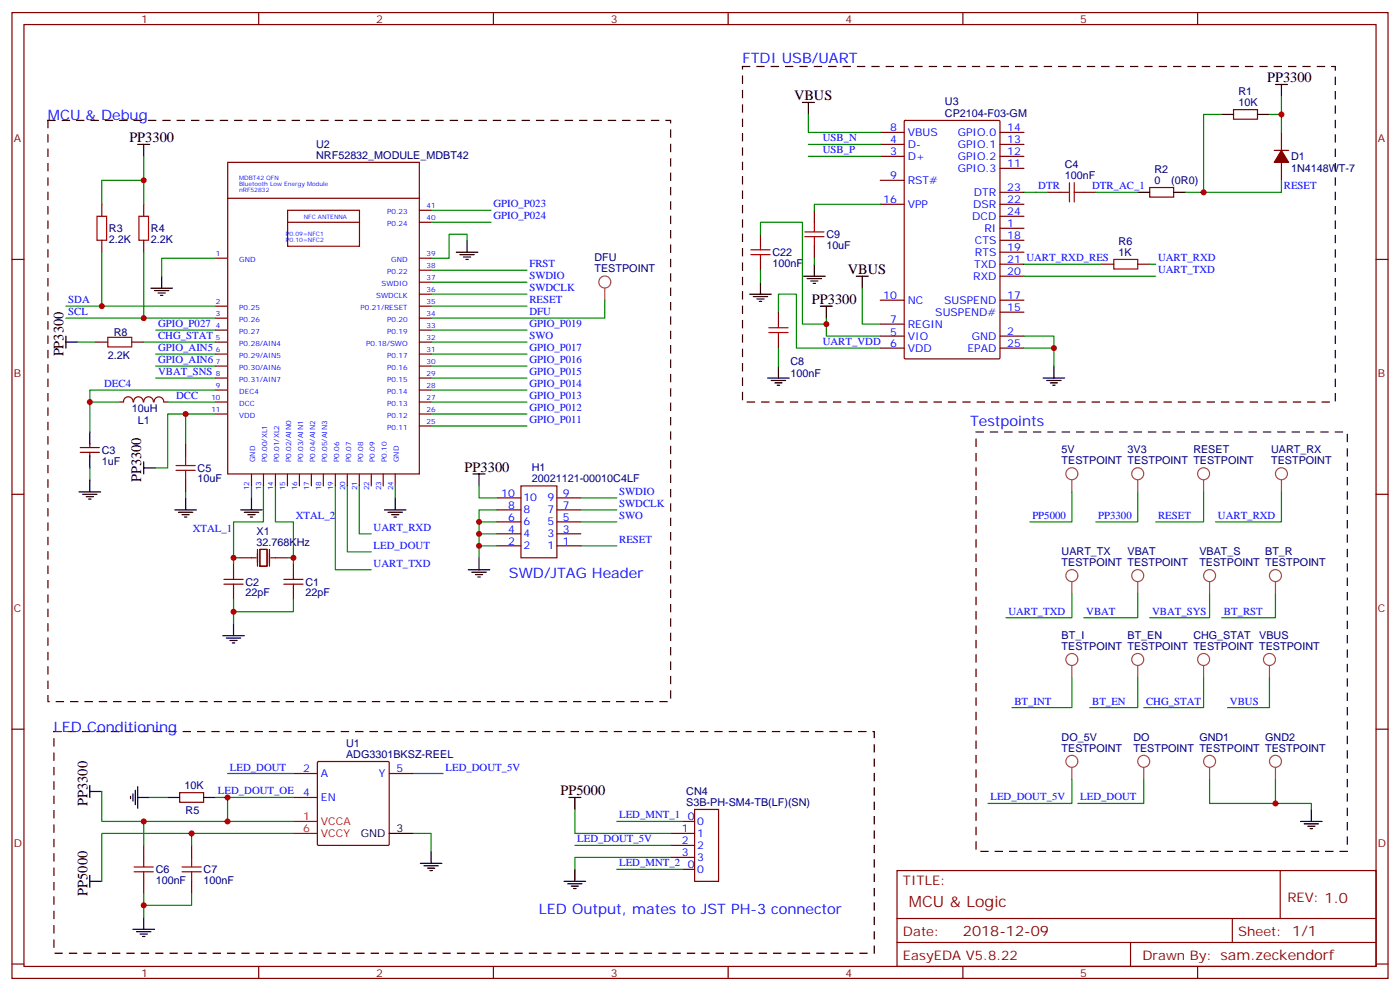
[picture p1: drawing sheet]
<svg xmlns="http://www.w3.org/2000/svg" width="412mm" height="292mm" viewBox="0 0 412 292" stroke-linecap="round" stroke-linejoin="round" font-family="sans-serif">
<path d="M218.7 19.6h174.6v98.8h-174.6zM14.1 35.5h183.5v171.1h-183.5zM287.5 127.2h109.4v123.4h-109.4zM15.9 215.4h241.6v65.2h-241.6z" fill="none" stroke="#300" stroke-width=".35" stroke-dasharray="2.1 2.1"/>
<g fill="none" stroke="#870000" stroke-width=".35">
<path d="M3.5 3.7h405.4v284.3h-405.4zM7.1 7.2h398.2v277.3h-398.2zM76.2 3.7v3.5M145.3 3.7v3.5M214.5 3.7v3.5M283.6 3.7v3.5M352.8 3.7v3.5M259.3 39h7M266.4 35.6l.3-.1h27.5l.3 .1 .1 69.7-.2 .3-27.7 .1-.3-.2zM294.6 39h7M363.4 32.3h7v2.8h-7zM377.5 39v5.3"/>
<path d="M67.1 58.4h56.4M67.1 47.8h56.4v91.7h-56.4zM259.3 46h7M259.3 42.5h7M259.3 53.1h7M294.6 46h7M294.6 42.5h7M294.6 49.6h7M294.6 56.6h7M308.7 56.6h3.5M319.3 56.6h3.5M338.7 55.2h7v2.8h-7z"/>
<path d="M375.4 44.3h4.2M377.5 47.8v5.3M3.5 76.4h3.6M30 60.1v3.6M30 70.7v3.6M42.3 60.1v3.6M42.3 70.7v3.6M63.5 76h3.5M84.7 61.9h21.2v10.6h-21.2zM84.7 65.4h21.2M123.5 61.9h3.5M123.5 65.4h3.5"/>
<path d="M123.5 76h3.5M123.5 79.6h3.5M224 69v3.5M224 76v3.6M239.9 61.9v3.5M239.9 72.5v3.5M259.3 60.1h7M294.6 67.2h7M294.6 60.1h7M294.6 70.7h7M294.6 74.3h7M294.6 77.8h7"/>
<path d="M294.6 63.7h7M324.6 77.8h3.5M335.1 77.8h3.6M405.3 76.4h3.6M63.5 90.1h3.5M63.5 93.7h3.5M63.5 97.2h3.5M123.5 90.1h3.5M123.5 93.7h3.5M123.5 97.2h3.5M123.5 86.6h3.5M123.5 83.1h3.5"/>
<path d="M229.3 91.9v3.5M229.3 99v3.5M259.3 99h7M259.3 95.4h7M259.3 88.4h7M294.6 99h7M294.6 88.4h7M294.6 91.9h7M294.6 81.3h7M28.2 100.7h3.5M35.3 118.4h1M36.4 118.3a1.41 1.41 0 0 1 1.4-1.5 1.41 1.41 0 0 1 1.4 1.5"/>
<path d="M38.8 100.7h3.5M39.4 118.3a1.41 1.41 0 0 1 1.4-1.5 1.41 1.41 0 0 1 1.4 1.5M42.4 118.3a1.41 1.41 0 0 1 1.4-1.5 1.41 1.41 0 0 1 1.4 1.5M45.4 118.3a1.41 1.41 0 0 1 1.4-1.5 1.41 1.41 0 0 1 1.4 1.5M48.3 118.4h1.1M63.5 100.7h3.5M63.5 104.2h3.5M63.5 107.8h3.5M63.5 111.3h3.5M63.5 114.8h3.5M63.5 118.4h3.5M123.5 100.7h3.5"/>
<path d="M123.5 104.2h3.5M123.5 107.8h3.5M123.5 111.3h3.5M123.5 114.8h3.5M123.5 118.4h3.5M259.3 102.5h7M294.6 102.5h7M23.6 133.2h5.7M23.6 131.8h5.7M26.5 130.7v1.1M26.5 133.2v1M54.7 130.7v3.5"/>
<path d="M63.5 121.9h3.5M74.1 139.6v3.5M77.6 139.6v3.5M81.1 139.6v3.5M84.7 139.6v3.5M88.2 139.6v3.5M91.7 139.6v3.5M95.2 139.6v3.5M98.8 139.6v3.5M102.3 139.6v3.5M105.8 139.6v3.5M109.4 139.6v3.5"/>
<path d="M112.9 139.6v3.5M116.4 139.6v3.5M123.5 121.9h3.5M123.5 125.4h3.5M3.5 145.5h3.6M54.7 141.3v3.5M146.4 157.2h7.1M146.4 153.6h7.1M146.4 150.1h7.1M146.4 146.6h7.1M153.5 143.1h10.5v21.1h-10.5zM164 157.2h7.1"/>
<path d="M164 153.6h7.1M164 150.1h7.1M164 146.6h7.1M405.3 145.5h3.6M66 172h5.6M66 170.6h5.6M68.8 166v4.6M68.8 172v4.6M70.6 164.2h4.9M75.8 161.7v5M76.6 161.7h2.1v5h-2.1zM79.4 161.7v5"/>
<path d="M79.7 164.2h5M83.6 172h5.7M83.6 170.6h5.7M86.4 166v4.6M86.4 172v4.6M146.4 160.7h7.1M164 160.7h7.1M3.5 214.7h3.6M405.3 214.7h3.6M52.9 233.4h7.1v2.8h-7.1zM86.4 227.7h7.1M86.4 234.8h7.1"/>
<path d="M93.5 224.4l.3-.2h20.5l.3 .2 .1 24.1-.2 .3-20.7 .1-.3-.2zM114.7 227.7h7M204.6 238.3h7.1v21.2h-7.1zM42.3 248.9v3.5M42.3 259.5v3.5M56.4 248.9v3.5M56.4 259.5v3.5M197.6 245.4h7M197.6 248.9h7M197.6 252.4h7M201.1 255.9h3.5M201.1 241.8h3.5"/>
<path d="M264.2 256.3h141.1v28.2h-141.1zM377.1 256.3v14.1M264.2 270.4h141.1M264.2 277.5h141.1M333 277.5v7M363 270.4v7.1M3.5 283.8h3.6M76.2 284.5v3.5M145.3 284.5v3.5M214.5 284.5v3.5M283.6 284.5v3.5M352.8 284.5v3.5"/>
<path d="M405.3 283.8h3.6"/>
</g>
<path d="M377.5 44.3l2.1 3.5h-4.2z" fill="#870000" stroke="#870000" stroke-width=".35"/>
<g fill="none" stroke="#000" stroke-width=".35">
<path d="M236.4 30.2h3.5M238.1 30.2v3.5M359.8 33.7h3.6M370.4 33.7h3.5M375.7 24.9h3.5M377.5 24.9v3.5M40.6 42.5h3.5M42.3 42.5v3.5M335.1 56.6h3.6M345.7 56.6h3.5M134.4 74.3h6.4M135.5 75h4.2"/>
<path d="M136.5 75.7h2.1M137.2 76.4h.7M137.6 70.7v3.6M239.9 77.8v3.5M19.4 99v3.5M44.4 84.8h6.4M45.5 85.5h4.2M46.6 86.3h2.1M47.3 87h.7M47.6 81.3v3.5M220.8 86.6h6.4M221.9 87.3h4.2"/>
<path d="M223 88h2.1M223.7 88.7h.7M224 83.1v3.5M236.7 81.3h6.4M237.8 82h4.2M238.8 82.7h2.1M239.5 83.4h.7M241.7 90.1h3.5M243.4 90.1v3.6M252.2 81.3h3.6M254 81.3v3.5M19.4 100.7h3.5"/>
<path d="M226.1 111.3h6.4M227.2 112h4.2M228.2 112.7h2.2M229 113.4h.7M229.3 107.8v3.5M307.3 111.3h6.3M308.3 112h4.3M309.4 112.7h2.1M310.1 113.4h.7M310.4 107.8v3.5M26.5 127.2v3.5M26.5 134.2v3.6"/>
<path d="M42.3 137.8h3.6M42.3 136v3.5M139.3 139.5h3.6M141.1 139.5v3.6M23.3 144.8h6.3M24.3 145.5h4.3M25.4 146.2h2.1M26.1 146.9h.7M26.5 141.3v3.5M51.5 150.1h6.4M52.6 150.8h4.2M53.6 151.5h2.1"/>
<path d="M54.3 152.2h.7M54.7 146.6v3.5M70.9 150.1h6.4M72 150.8h4.2M73 151.5h2.1M73.7 152.2h.7M74.1 146.6v3.5M113.2 150.1h6.4M114.3 150.8h4.2M115.4 151.5h2.1M116.1 152.2h.7M116.4 146.6v3.5"/>
<path d="M137.9 167.7h6.4M139 168.5h4.2M140.1 169.2h2.1M140.8 169.9h.7M141.1 164.2v3.5M65.6 187.1h6.4M66.7 187.9h4.2M67.7 188.6h2.1M68.4 189.3h.7M68.8 183.6v3.5M26.5 231.2v3.6M26.5 233h3.5"/>
<path d="M38.5 234.4v.7M39.2 233.7v2.1M39.9 232.7v4.2M40.6 234.8h3.5M40.6 231.6v6.3M49.4 234.8h3.5M60 234.8h3.5M167.6 234.8h3.5M169.3 234.8v3.5M386.3 238.3v3.5M26.5 257.7v3.5M26.5 259.5h3.5"/>
<path d="M114.7 245.4h7M123.8 254.2h6.4M124.9 254.9h4.2M125.9 255.6h2.2M126.6 256.3h.8M127 250.6v3.6M166.2 259.5h6.3M169.3 255.9v3.6M383.1 241.8h6.4M384.2 242.5h4.2M385.2 243.2h2.1M385.9 243.9h.7"/>
<path d="M39.2 273.6h6.3M40.2 274.3h4.2M41.3 275h2.1M42 275.7h.7M42.3 270.1v3.5M167.2 260.2h4.2M168.3 260.9h2.1M169 261.6h.7"/>
</g>
<g fill="none" stroke="#a10000" stroke-width=".35">
<path d="M312.2 56.6h2.8M315 53.8v5.6M316.4 53.8v5.6M316.4 56.6h2.9M28.6 63.7h2.8v7h-2.8zM40.9 63.7h2.8v7h-2.8zM221.2 73.6h5.6M221.2 75h5.6M224 72.5v1.1M224 75v1M237.1 69.7h5.6M237.1 68.3h5.6"/>
<path d="M239.9 65.4v2.9M239.9 69.7v2.8M328.1 76.4h7v2.8h-7zM31.7 99.3h7.1v2.8h-7.1zM226.5 96.5h5.6M226.5 97.9h5.6M229.3 95.4v1.1M229.3 97.9v1.1M51.9 138.5h5.6M51.9 137.1h5.6M54.7 134.2v2.9M54.7 138.5v2.8"/>
<path d="M39.5 255.2h5.7M39.5 256.6h5.7M42.3 252.4v2.8M42.3 256.6v2.9M53.6 255.2h5.7M53.6 256.6h5.7M56.4 252.4v2.8M56.4 256.6v2.9"/>
</g>
<path d="M86.4 241.8h7.1M86.4 245.4h7.1" fill="none" stroke="#f00" stroke-width=".35"/>
<g fill="none" stroke="#a64a4a" stroke-width=".35">
<path d="M178.2 84.9v3.5M179.9 83a1.76 1.76 0 0 0-2.6-1.5 1.76 1.76 0 0 0-.1 3 1.76 1.76 0 0 0 2.7-1.3M317.5 139.5a1.76 1.76 0 0 0-2.6-1.6 1.76 1.76 0 0 0-.1 3 1.76 1.76 0 0 0 2.7-1.3M336.9 139.5a1.76 1.76 0 0 0-2.6-1.6 1.76 1.76 0 0 0-.1 3 1.76 1.76 0 0 0 2.7-1.3M356.3 139.5a1.76 1.76 0 0 0-2.6-1.6 1.76 1.76 0 0 0-.1 3 1.76 1.76 0 0 0 2.7-1.3M379.2 139.5a1.76 1.76 0 0 0-2.6-1.6 1.76 1.76 0 0 0-.1 3 1.76 1.76 0 0 0 2.7-1.3M315.7 141.3v3.5M335.1 141.3v3.5M354.5 141.3v3.5M377.5 141.3v3.5M315.7 171.3v3.5M317.5 169.5a1.76 1.76 0 0 0-2.6-1.6 1.76 1.76 0 0 0-.1 3 1.76 1.76 0 0 0 2.7-1.3"/>
<path d="M335.1 171.3v3.5M336.9 169.5a1.76 1.76 0 0 0-2.6-1.6 1.76 1.76 0 0 0-.1 3 1.76 1.76 0 0 0 2.7-1.3M356.3 171.3v3.5M358.1 169.5a1.76 1.76 0 0 0-2.6-1.6 1.76 1.76 0 0 0-.2 3 1.76 1.76 0 0 0 2.8-1.3M375.7 171.3v3.5M377.5 169.5a1.76 1.76 0 0 0-2.6-1.6 1.76 1.76 0 0 0-.2 3 1.76 1.76 0 0 0 2.8-1.3M315.7 196v3.5M317.5 194.1a1.76 1.76 0 0 0-2.6-1.5 1.76 1.76 0 0 0-.1 3 1.76 1.76 0 0 0 2.7-1.3M335.1 196v3.5M336.9 194.1a1.76 1.76 0 0 0-2.6-1.5 1.76 1.76 0 0 0-.1 3 1.76 1.76 0 0 0 2.7-1.3M354.5 196v3.5M356.3 194.1a1.76 1.76 0 0 0-2.6-1.5 1.76 1.76 0 0 0-.1 3 1.76 1.76 0 0 0 2.7-1.3"/>
<path d="M373.9 196v3.5M375.7 194.1a1.76 1.76 0 0 0-2.6-1.5 1.76 1.76 0 0 0-.1 3 1.76 1.76 0 0 0 2.7-1.3M315.7 226v3.5M317.5 224.1a1.76 1.76 0 0 0-2.6-1.5 1.76 1.76 0 0 0-.1 3 1.76 1.76 0 0 0 2.7-1.3M336.9 226v3.5M338.7 224.1a1.76 1.76 0 0 0-2.6-1.5 1.76 1.76 0 0 0-.2 3 1.76 1.76 0 0 0 2.8-1.3M356.3 226v3.5M358.1 224.1a1.76 1.76 0 0 0-2.6-1.5 1.76 1.76 0 0 0-.2 3 1.76 1.76 0 0 0 2.8-1.3M375.7 226v3.5M377.5 224.1a1.76 1.76 0 0 0-2.6-1.5 1.76 1.76 0 0 0-.2 3 1.76 1.76 0 0 0 2.8-1.3"/>
</g>
<g fill="none" stroke="#008700" stroke-width=".35">
<path d="M238.1 33.7v5.3h21.2M359.8 33.7h-5.3v22.9h-5.3M373.9 33.7h3.6v5.3M377.5 28.4v5.3M42.3 46v7.1M238.1 42.5h21.2M238.1 46h21.2M301.6 56.6h7.1M322.8 56.6h12.3M377.5 53.1v3.5h-23M30 60.1v-7h12.3v7M30 74.3v15.8"/>
<path d="M42.3 74.3v19.4M63.5 76h-15.9v5.3M127 79.6h28.2M127 61.9h17.6M127 65.4h17.6M137.6 70.7v-1.7h-5.3v7h-5.3M224 69v-3.6h12.4v30h7M224 79.6v3.5M239.9 76v1.8M259.3 60.1h-19.4v1.8M301.6 77.8h23M338.7 77.8h1.7"/>
<path d="M19.4 90.1h44.1M19.4 93.7h44.1M45.9 97.2h17.6M127 83.1h28.2M127 86.6h28.2M127 90.1h28.2M127 97.2h28.2M178.2 88.4v5.3h-51.2M229.3 91.9v-5.3h5.3v15.9h24.7M243.4 93.7v5.3h15.9M254 84.8v10.6h5.3M301.6 99h8.8v8.8"/>
<path d="M301.6 81.3h38.8M22.9 100.7h5.3M35.3 118.4h-8.8v8.8M42.3 100.7h21.2M45.9 104.2h17.6M45.9 107.8h17.6M45.9 111.3h17.6M49.4 118.4h14.1M63.5 114.8h-37v3.6M127 118.4h28.2M127 100.7h28.2M127 104.2h28.2"/>
<path d="M127 107.8h28.2M127 111.3h28.2M127 114.8h28.2M229.3 102.5v5.3M301.6 102.5h8.8M26.5 137.8v3.5M54.7 121.9h-5.3v15.9h-3.5M63.5 121.9h-8.8v8.8M127 125.4h28.2M127 121.9h28.2M54.7 144.8v1.8M74.1 143.1v3.5"/>
<path d="M77.6 143.1v10.5h-8.8v10.6h1.8M81.1 143.1v10.5h5.3v10.6h-1.7M98.8 143.1v24.6h10.6M102.3 143.1v19.4h7.1M105.8 143.1v14.1h3.6M116.4 143.1v3.5M141.1 143.1v3.5h5.3M141.1 153.6h5.3M141.1 157.2h5.3M146.4 150.1h-5.3v14.1M171.1 153.6h10.6M171.1 146.6h10.6"/>
<path d="M171.1 150.1h10.6M315.7 144.8v8.8h-12.3M335.1 144.8v8.8h-12.3M354.5 144.8v8.8h-14.1M377.5 144.8v8.8h-19.4M68.8 164.2v1.8M68.8 176.6v7M86.4 176.6v3.5h-17.6M86.4 164.2v1.8M141.1 160.7h5.3M171.1 160.7h10.6M315.7 174.8v7.1h-19.4"/>
<path d="M335.1 174.8v7.1h-15.8M356.3 174.8v7.1h-17.6M375.7 174.8v7.1h-15.9M315.7 199.5v8.8h-17.6M335.1 199.5v8.8h-14.1M354.5 199.5v8.8h-17.6M373.9 199.5v8.8h-12.3M30 233v8.8h56.4M44.1 234.8h5.3M63.5 234.8h22.9M67 227.7h19.4M67 234.8v7"/>
<path d="M121.7 227.7h8.8M169.3 238.3v7.1h28.3M315.7 229.5v7h-24.7M336.9 229.5v7h-19.4M356.3 229.5v7h30v1.8M375.7 229.5v7M42.3 241.8v7.1M56.4 245.4v3.5M86.4 245.4h-56.4v14.1M121.7 245.4h5.3v5.2M169.3 248.9h28.3M181.7 255.9h19.4"/>
<path d="M181.7 241.8h19.4M197.6 252.4h-28.3v3.5M42.3 263v7.1M56.4 263v3.5h-14.1"/>
</g>
<g fill="#c00">
<circle cx="243.4" cy="95.4" r=".88"/>
<circle cx="310.4" cy="102.5" r=".88"/>
<circle cx="42.3" cy="266.5" r=".88"/>
<circle cx="42.3" cy="241.8" r=".88"/>
<circle cx="141.1" cy="160.7" r=".88"/>
<circle cx="141.1" cy="153.6" r=".88"/>
<circle cx="42.3" cy="53.1" r=".88"/>
<circle cx="42.3" cy="93.7" r=".88"/>
<circle cx="54.7" cy="121.9" r=".88"/>
<circle cx="26.5" cy="118.4" r=".88"/>
<circle cx="377.5" cy="33.7" r=".88"/>
<circle cx="86.4" cy="164.2" r=".88"/>
<circle cx="68.8" cy="180.1" r=".88"/>
<circle cx="68.8" cy="164.2" r=".88"/>
<circle cx="30" cy="90.1" r=".88"/>
<circle cx="141.1" cy="157.2" r=".88"/>
<circle cx="56.4" cy="245.4" r=".88"/>
<circle cx="375.7" cy="236.5" r=".88"/>
<circle cx="67" cy="234.8" r=".88"/>
<circle cx="67" cy="241.8" r=".88"/>
<circle cx="354.5" cy="56.6" r=".88"/>
</g>
<text font-size="4.6" fill="#800" x="267.8" y="266.9">MCU &amp; Logic</text>
<g font-size="4.2" fill="#00f">
<text x="218.7" y="18.6">FTDI USB/UART</text>
<text x="14.1" y="35.5">MCU &amp; Debug</text>
<text x="285.8" y="125.4">Testpoints</text>
<text x="149.9" y="170.2">SWD/JTAG Header</text>
<text x="15.9" y="215.4">LED Conditioning</text>
<text x="158.7" y="269.1">LED Output, mates to JST PH-3 connector</text>
</g>
<g font-size="4.2">
<text x="233.9" y="29.5">VBUS</text>
<text x="373.2" y="24.2">PP3300</text>
<text x="38.1" y="41.8">PP3300</text>
<text x="249.8" y="80.6">VBUS</text>
<text x="239.2" y="89.4">PP3300</text>
<text x="18.7" y="105" transform="rotate(-90 18.7 105)">PP3300</text>
<text x="41.6" y="142" transform="rotate(-90 41.6 142)">PP3300</text>
<text x="136.9" y="138.8">PP3300</text>
<text x="25.8" y="237.3" transform="rotate(-90 25.8 237.3)">PP3300</text>
<text x="165.1" y="234.1">PP5000</text>
<text x="25.8" y="263.7" transform="rotate(-90 25.8 263.7)">PP5000</text>
</g>
<text font-size="4.2" fill="#800" x="283.6" y="275.7">2018-12-09</text>
<g font-size="3.9" fill="#800">
<text x="266" y="260.5">TITLE:</text>
<text x="379.2" y="265.5">REV: 1.0</text>
<text x="266" y="275.7">Date:</text>
<text x="364.8" y="275.7">Sheet: 1/1</text>
<text x="266" y="282.8">EasyEDA V5.8.22</text>
<text x="336.5" y="282.8">Drawn By: sam.zeckendorf</text>
</g>
<g font-size="3.2" fill="#800">
<text x="41.6" y="6.7">1</text>
<text x="110.8" y="6.7">2</text>
<text x="179.9" y="6.7">3</text>
<text x="249.1" y="6.7">4</text>
<text x="318.2" y="6.7">5</text>
<text x="4.1" y="41.8">A</text>
<text x="405.9" y="41.8">A</text>
<text x="4.1" y="110.9">B</text>
<text x="405.9" y="110.9">B</text>
<text x="4.1" y="180.1">C</text>
<text x="405.9" y="180.1">C</text>
<text x="4.1" y="249.2">D</text>
<text x="405.9" y="249.2">D</text>
<text x="41.6" y="287.5">1</text>
<text x="110.8" y="287.5">2</text>
<text x="179.9" y="287.5">3</text>
<text x="249.1" y="287.5">4</text>
<text x="318.2" y="287.5">5</text>
</g>
<g font-size="3.2" fill="#000080">
<text x="364.8" y="27.9">R1</text>
<text x="278.4" y="34.4">CP2104-F03-GM</text>
<text x="278.4" y="30.9">U3</text>
<text x="364.8" y="31.2">10K</text>
<text x="93.1" y="46.7">NRF52832_MODULE_MDBT42</text>
<text x="93.1" y="43.7">U2</text>
<text x="380.3" y="47.1">D1</text>
<text x="313.6" y="52.7">100nF</text>
<text x="313.6" y="49.4">C4</text>
<text x="340.1" y="50.8">R2</text>
<text x="380.3" y="50.5">1N4148WT-7</text>
<text x="340.1" y="54.2">0</text>
<text x="345" y="54.2">(0R0)</text>
<text x="32.1" y="71.5">2.2K</text>
<text x="32.1" y="68.4">R3</text>
<text x="44.4" y="71.5">2.2K</text>
<text x="44.4" y="68.4">R4</text>
<text x="243.4" y="70">C9</text>
<text x="175.1" y="76.9">DFU</text>
<text x="227.5" y="75.4">C22</text>
<text x="243.4" y="73.2">10uF</text>
<text x="329.5" y="75.3">1K</text>
<text x="329.5" y="72.3">R6</text>
<text x="175.1" y="80.2">TESTPOINT</text>
<text x="227.5" y="78.5">100nF</text>
<text x="33.5" y="98.8">R8</text>
<text x="31.7" y="105.8">2.2K</text>
<text x="232.8" y="107.5">C8</text>
<text x="232.8" y="111.1">100nF</text>
<text x="38.8" y="121.4">10uH</text>
<text x="40.6" y="124.9">L1</text>
<text x="30" y="136.8">1uF</text>
<text x="30" y="133.6">C3</text>
<text x="312.7" y="136.6">TESTPOINT TESTPOINT TESTPOINT</text>
<text x="312.7" y="133.4">5V</text>
<text x="332.1" y="133.4">3V3</text>
<text x="351.5" y="133.4">RESET</text>
<text x="374.5" y="136.6">TESTPOINT</text>
<text x="374.5" y="133.4">UART_RX</text>
<text x="58.2" y="142">10uF</text>
<text x="58.2" y="138.8">C5</text>
<text x="156.7" y="142">20021121-00010C4LF</text>
<text x="156.7" y="138.6">H1</text>
<text x="75.6" y="160.7">32.768KHz</text>
<text x="75.6" y="157.6">X1</text>
<text x="312.7" y="166.6">TESTPOINT TESTPOINT</text>
<text x="312.7" y="163.4">UART_TX</text>
<text x="332.1" y="163.4">VBAT</text>
<text x="353.3" y="166.6">TESTPOINT TESTPOINT</text>
<text x="353.3" y="163.4">VBAT_S</text>
<text x="372.7" y="163.4">BT_R</text>
<text x="72.3" y="172.4">C2</text>
<text x="90" y="172.5">C1</text>
<text x="72.3" y="175.5">22pF</text>
<text x="90" y="175.5">22pF</text>
<text x="312.7" y="191.3">TESTPOINT TESTPOINT TESTPOINT TESTPOINT</text>
<text x="312.7" y="188.1">BT_I</text>
<text x="332.1" y="188.1">BT_EN</text>
<text x="351.5" y="188.1">CHG_STAT</text>
<text x="370.9" y="188.1">VBUS</text>
<text x="102" y="220">U1</text>
<text x="312.7" y="221.3">TESTPOINT</text>
<text x="312.7" y="218.1">DO_5V</text>
<text x="333.9" y="221.3">TESTPOINT TESTPOINT TESTPOINT</text>
<text x="333.9" y="218.1">DO</text>
<text x="353.3" y="218.1">GND1</text>
<text x="372.7" y="218.1">GND2</text>
<text x="102" y="223.1">ADG3301BKSZ-REEL</text>
<text x="54.3" y="232.3">10K</text>
<text x="54.7" y="239.7">R5</text>
<text x="202.2" y="237.2">S3B-PH-SM4-TB(LF)(SN)</text>
<text x="202.2" y="234.1">CN4</text>
<text x="45.9" y="257.1">C6</text>
<text x="60" y="257.1">C7</text>
<text x="45.9" y="260.2">100nF</text>
<text x="60" y="260.2">100nF</text>
</g>
<g font-size="3.2" fill="#00f">
<text x="242.4" y="41.6">USB_N</text>
<text x="262.2" y="38.6">8</text>
<text x="267.4" y="40">VBUS</text>
<text x="282.1" y="40">GPIO.0</text>
<text x="296.7" y="38.6">14</text>
<text x="242.4" y="45.2">USB_P</text>
<text x="262.2" y="45.7">3</text>
<text x="262.2" y="42.2">4</text>
<text x="267.4" y="47.1">D+</text>
<text x="267.4" y="43.6">D-</text>
<text x="282.1" y="47.1">GPIO.2</text>
<text x="282.1" y="43.6">GPIO.1</text>
<text x="296.7" y="45.7">12</text>
<text x="296.7" y="42.2">13</text>
<text x="262.2" y="52.7">9</text>
<text x="282.1" y="50.6">GPIO.3</text>
<text x="296.7" y="49.2">11</text>
<text x="260.2" y="59.8">16</text>
<text x="267.4" y="54.2">RST#</text>
<text x="286.9" y="57.7">DTR</text>
<text x="296.7" y="59.8">22</text>
<text x="296.7" y="56.3">23</text>
<text x="305.9" y="55.7">DTR</text>
<text x="321.7" y="55.7">DTR_AC_1</text>
<text x="378.2" y="55.7">RESET</text>
<text x="145.3" y="64.6">GPIO_P024</text>
<text x="145.3" y="61">GPIO_P023</text>
<text x="267.4" y="61.2">VPP</text>
<text x="286.4" y="64.7">DCD</text>
<text x="286.7" y="61.2">DSR</text>
<text x="296.7" y="63.3">24</text>
<text x="287.2" y="71.8">CTS</text>
<text x="290" y="68.3">RI</text>
<text x="296.7" y="66.9">1</text>
<text x="296.7" y="70.4">18</text>
<text x="287.2" y="75.3">RTS</text>
<text x="296.7" y="73.9">19</text>
<text x="296.7" y="77.4">21 UART_RXD_RES</text>
<text x="341.1" y="76.9">UART_RXD</text>
<text x="155.9" y="82.2">SWDIO</text>
<text x="155.9" y="78.7">FRST</text>
<text x="286.7" y="82.4">RXD</text>
<text x="286.9" y="78.8">TXD</text>
<text x="296.7" y="81">20</text>
<text x="341.1" y="80.4">UART_TXD</text>
<text x="20.1" y="89.3">SDA</text>
<text x="155.9" y="85.7">SWDCLK</text>
<text x="155.9" y="89.3">RESET</text>
<text x="260.2" y="88">10</text>
<text x="267.4" y="89.4">NC</text>
<text x="278.1" y="89.4">SUSPEND</text>
<text x="296.7" y="88">17</text>
<text x="20.1" y="92.8">SCL</text>
<text x="155.9" y="92.8">DFU</text>
<text x="262.2" y="95.1">7</text>
<text x="275.5" y="93">SUSPEND#</text>
<text x="296.7" y="91.5">15</text>
<text x="46.6" y="99.8">CHG_STAT</text>
<text x="46.6" y="96.3">GPIO_P027</text>
<text x="155.9" y="99.8">SWO</text>
<text x="155.9" y="96.3">GPIO_P019</text>
<text x="242.4" y="101.6">UART_VDD</text>
<text x="262.2" y="99">5</text>
<text x="267.4" y="100">VIO</text>
<text x="267.4" y="96.5">REGIN</text>
<text x="286.2" y="100">GND</text>
<text x="296.7" y="98.6">2</text>
<text x="46.6" y="103.4">GPIO_AIN5</text>
<text x="46.6" y="106.9">GPIO_AIN6</text>
<text x="155.9" y="106.9">GPIO_P016</text>
<text x="155.9" y="103.4">GPIO_P017</text>
<text x="262.2" y="102.1">6</text>
<text x="267.4" y="103.5">VDD</text>
<text x="285" y="103.5">EPAD</text>
<text x="296.7" y="102.1">25</text>
<text x="30.7" y="113.9">DEC4</text>
<text x="46.6" y="110.4">VBAT_SNS</text>
<text x="155.9" y="113.9">GPIO_P014</text>
<text x="155.9" y="110.4">GPIO_P015</text>
<text x="51.9" y="117.5">DCC</text>
<text x="155.9" y="117.5">GPIO_P013</text>
<text x="155.9" y="124.5">GPIO_P011</text>
<text x="155.9" y="121">GPIO_P012</text>
<text x="147.7" y="146.2">10</text>
<text x="149.7" y="149.8">8</text>
<text x="154.2" y="147.6">10</text>
<text x="161.3" y="147.6">9</text>
<text x="165.8" y="149.8">7</text>
<text x="165.8" y="146.2">9</text>
<text x="182.4" y="145.7">SWDIO</text>
<text x="182.4" y="149.2">SWDCLK</text>
<text x="87.1" y="152.8">XTAL_2</text>
<text x="149.7" y="153.3">6</text>
<text x="154.2" y="154.7">6</text>
<text x="154.2" y="151.2">8</text>
<text x="161.3" y="154.7">5</text>
<text x="161.3" y="151.2">7</text>
<text x="165.8" y="153.3">5</text>
<text x="182.4" y="152.8">SWO</text>
<text x="304.1" y="152.8">PP5000</text>
<text x="323.5" y="152.8">PP3300</text>
<text x="341.1" y="152.8">RESET</text>
<text x="358.8" y="152.8">UART_RXD</text>
<text x="56.8" y="156.7">XTAL_1</text>
<text x="110.1" y="161.6">LED_DOUT</text>
<text x="110.1" y="156.3">UART_RXD</text>
<text x="149.7" y="160.3">2</text>
<text x="149.7" y="156.8">4</text>
<text x="154.2" y="161.7">2</text>
<text x="154.2" y="158.2">4</text>
<text x="161.3" y="161.7">1</text>
<text x="161.3" y="158.2">3</text>
<text x="165.8" y="160.3">1</text>
<text x="165.8" y="156.8">3</text>
<text x="182.4" y="159.8">RESET</text>
<text x="110.1" y="166.9">UART_TXD</text>
<text x="297" y="181">UART_TXD</text>
<text x="320" y="181">VBAT</text>
<text x="339.4" y="181">VBAT_SYS</text>
<text x="360.5" y="181">BT_RST</text>
<text x="298.8" y="207.4">BT_INT</text>
<text x="321.7" y="207.4">BT_EN</text>
<text x="337.6" y="207.4">CHG_STAT</text>
<text x="362.3" y="207.4">VBUS</text>
<text x="67.7" y="226.8">LED_DOUT</text>
<text x="89.4" y="227.4">2</text>
<text x="116.8" y="227.4">5</text>
<text x="131.2" y="226.8">LED_DOUT_5V</text>
<text x="64.2" y="233.9">LED_DOUT_OE</text>
<text x="94.5" y="228.8">A</text>
<text x="111.6" y="228.8">Y</text>
<text x="89.4" y="234.4">4</text>
<text x="94.5" y="235.8">EN</text>
<text x="291.7" y="235.7">LED_DOUT_5V</text>
<text x="318.2" y="235.7">LED_DOUT</text>
<text x="182.4" y="240.9">LED_MNT_1</text>
<text x="200.8" y="245">1</text>
<text x="202.6" y="241.5">0</text>
<text x="205.3" y="242.9">0</text>
<text x="170" y="248">LED_DOUT_5V</text>
<text x="200.8" y="248.5">2</text>
<text x="205.3" y="246.4">1</text>
<text x="205.3" y="249.9">2</text>
<text x="182.4" y="255.1">LED_MNT_2</text>
<text x="200.8" y="252.1">3</text>
<text x="202.6" y="255.6">0</text>
<text x="205.3" y="253.5">3</text>
<text x="205.3" y="257">0</text>
</g>
<g font-size="3.2" fill="#f00">
<text x="89.4" y="241.5">1</text>
<text x="89.4" y="245">6</text>
<text x="94.5" y="242.9">VCCA</text>
<text x="94.5" y="246.4">VCCY</text>
</g>
<g font-size="3.2">
<text x="116.8" y="245">3</text>
<text x="106.3" y="246.4">GND</text>
</g>
<g font-size="2.1" fill="#00f">
<text x="114" y="63">P0.23</text>
<text x="125.7" y="64.7">40</text>
<text x="125.7" y="61.2">41</text>
<text x="114" y="66.5">P0.24</text>
<text x="63.6" y="75.3">1</text>
<text x="70.5" y="77.1">GND</text>
<text x="115.3" y="77.1">GND</text>
<text x="125.7" y="75.3">39</text>
<text x="114" y="80.6">P0.22</text>
<text x="125.7" y="82.4">37</text>
<text x="125.7" y="78.9">38</text>
<text x="63.6" y="89.4">2</text>
<text x="110.8" y="87.6">SWDCLK</text>
<text x="112.4" y="84.1">SWDIO</text>
<text x="125.7" y="89.4">35</text>
<text x="125.7" y="85.9">36</text>
<text x="63.6" y="93">3</text>
<text x="70.5" y="91.2">P0.25</text>
<text x="70.5" y="94.7">P0.26</text>
<text x="106.2" y="91.2">P0.21/RESET</text>
<text x="114" y="94.7">P0.20</text>
<text x="125.7" y="93">34</text>
<text x="63.6" y="96.5">4</text>
<text x="63.6" y="100">5</text>
<text x="70.5" y="98.2">P0.27</text>
<text x="70.5" y="101.8">P0.28/AIN4</text>
<text x="107.9" y="101.8">P0.18/SWO</text>
<text x="114" y="98.2">P0.19</text>
<text x="125.7" y="100">32</text>
<text x="125.7" y="96.5">33</text>
<text x="63.6" y="103.6">6</text>
<text x="63.6" y="107.1">7</text>
<text x="70.5" y="105.3">P0.29/AIN5</text>
<text x="114" y="105.3">P0.17</text>
<text x="125.7" y="107.1">30</text>
<text x="125.7" y="103.6">31</text>
<text x="63.6" y="110.6">8</text>
<text x="70.5" y="108.8">P0.30/AIN6</text>
<text x="70.5" y="112.3">P0.31/AIN7</text>
<text x="114" y="112.3">P0.15</text>
<text x="114" y="108.8">P0.16</text>
<text x="125.7" y="110.6">29</text>
<text x="62.3" y="117.7">10</text>
<text x="63.6" y="114.1">9</text>
<text x="70.5" y="115.9">DEC4</text>
<text x="70.5" y="119.4">DCC</text>
<text x="114" y="119.4">P0.13</text>
<text x="114" y="115.9">P0.14</text>
<text x="125.7" y="117.7">27</text>
<text x="125.7" y="114.1">28</text>
<text x="62.3" y="121.2">11</text>
<text x="70.5" y="122.9">VDD</text>
<text x="114" y="122.9">P0.12</text>
<text x="125.7" y="124.7">25</text>
<text x="125.7" y="121.2">26</text>
<text x="114" y="126.5">P0.11</text>
<text x="75.2" y="136.1" transform="rotate(-90 75.2 136.1)">GND</text>
<text x="78.7" y="136.1" transform="rotate(-90 78.7 136.1)">P0.00/XL1</text>
<text x="82.2" y="136.1" transform="rotate(-90 82.2 136.1)">P0.01/XL2</text>
<text x="85.8" y="136.1" transform="rotate(-90 85.8 136.1)">P0.02/AIN0</text>
<text x="89.3" y="136.1" transform="rotate(-90 89.3 136.1)">P0.03/AIN1</text>
<text x="92.8" y="136.1" transform="rotate(-90 92.8 136.1)">P0.04/AIN2</text>
<text x="96.3" y="136.1" transform="rotate(-90 96.3 136.1)">P0.05/AIN3</text>
<text x="99.9" y="136.1" transform="rotate(-90 99.9 136.1)">P0.06</text>
<text x="103.4" y="136.1" transform="rotate(-90 103.4 136.1)">P0.07</text>
<text x="106.9" y="136.1" transform="rotate(-90 106.9 136.1)">P0.08</text>
<text x="110.5" y="136.1" transform="rotate(-90 110.5 136.1)">P0.09</text>
<text x="114" y="136.1" transform="rotate(-90 114 136.1)">P0.10</text>
<text x="117.5" y="136.1" transform="rotate(-90 117.5 136.1)">GND</text>
<text x="73.4" y="144.3" transform="rotate(-90 73.4 144.3)">12</text>
<text x="77" y="144.3" transform="rotate(-90 77 144.3)">13</text>
<text x="80.5" y="144.3" transform="rotate(-90 80.5 144.3)">14</text>
<text x="84" y="144.3" transform="rotate(-90 84 144.3)">15</text>
<text x="87.6" y="144.3" transform="rotate(-90 87.6 144.3)">16</text>
<text x="91.1" y="144.3" transform="rotate(-90 91.1 144.3)">17</text>
<text x="94.6" y="144.3" transform="rotate(-90 94.6 144.3)">18</text>
<text x="98.1" y="144.3" transform="rotate(-90 98.1 144.3)">19</text>
<text x="101.7" y="144.3" transform="rotate(-90 101.7 144.3)">20</text>
<text x="105.2" y="144.3" transform="rotate(-90 105.2 144.3)">21</text>
<text x="108.7" y="144.3" transform="rotate(-90 108.7 144.3)">22</text>
<text x="112.3" y="144.3" transform="rotate(-90 112.3 144.3)">23</text>
<text x="115.8" y="144.3" transform="rotate(-90 115.8 144.3)">24</text>
</g>
<g font-size="1.8" fill="#00f">
<text x="70.4" y="53">MDBT42 QFN</text>
<text x="70.4" y="54.8">Bluetooth Low Energy Module</text>
<text x="70.4" y="56.6">nRF52832</text>
<text x="89.5" y="64.6">NFC ANTENNA</text>
<text x="84.2" y="69.4">P0.09=NFC1</text>
<text x="84.2" y="71.1">P0.10=NFC2</text>
</g>
</svg>
